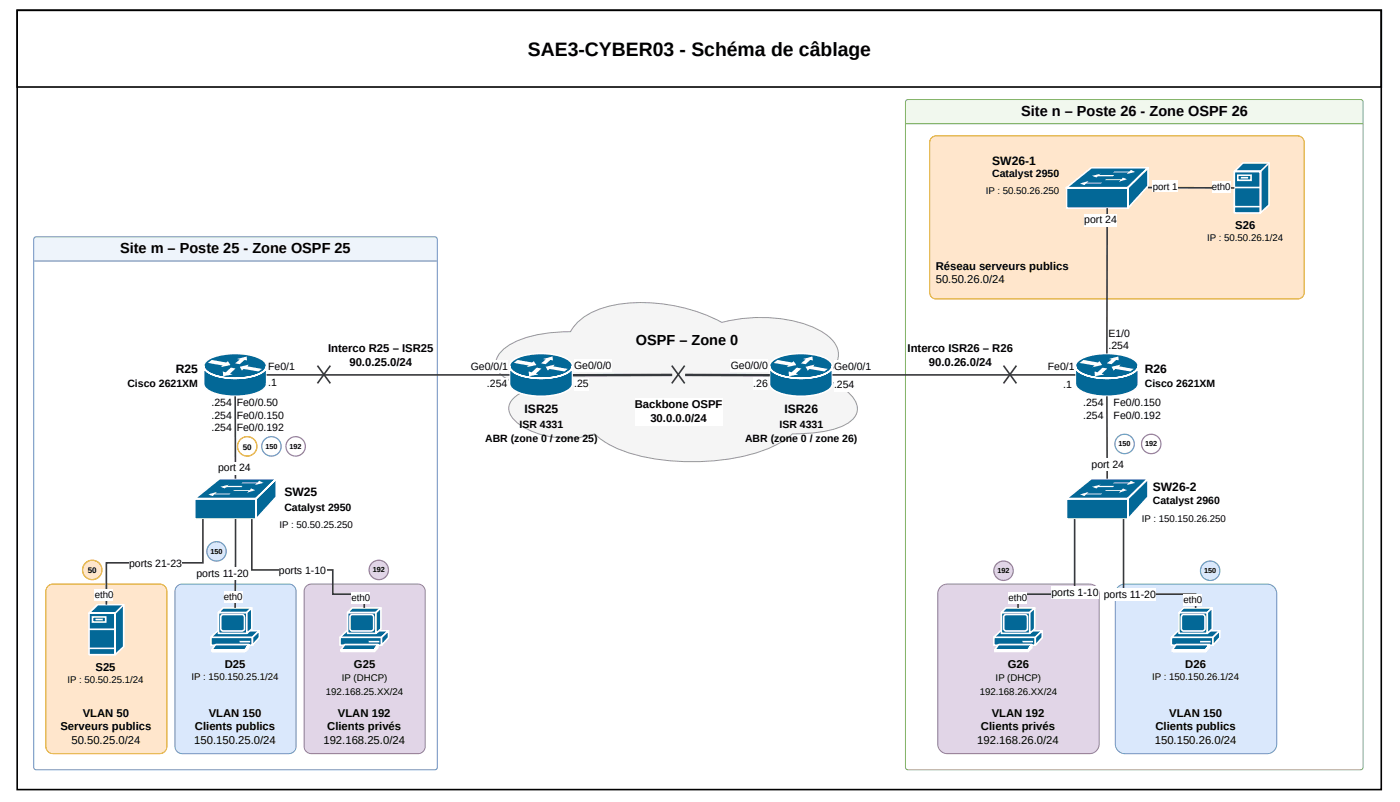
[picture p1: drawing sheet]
<svg xmlns="http://www.w3.org/2000/svg" width="430mm" height="246mm" viewBox="0 0 430 246" stroke-linecap="round" stroke-linejoin="round" font-family="sans-serif">
<path d="M5.3 3.2h419v239.2h-419zM5.3 3.2h419v23.5h-419z" fill="none" stroke="#000" stroke-width=".5"/>
<path d="M10.6 72.9l.7-.2h122.1a.79 .79 0 0 1 .9 .9v6.5h-123.9v-6.5z" fill="#eef4fb"/>
<path d="M10.4 80.1v-6.5a.79 .79 0 0 1 .9-.9h122.1a.79 .79 0 0 1 .9 .9v6.5M10.4 80.1v155.3a.79 .79 0 0 0 .9 .9h122.1a.79 .79 0 0 0 .9-.9v-155.3M10.4 80.1h123.9" fill="none" stroke="#6c8ebf" stroke-width=".31"/>
<path d="M62.5 112.3v3.2a4.3 4.3 0 0 0 .9 4 17.7 17.7 0 0 0 12.9 1.8l2.3-.6a4 4 0 0 0 3.3-2.8v-5.6a4 4 0 0 1-3.3 2.9 20.4 20.4 0 0 1-14.5-.8 2.65 2.65 0 0 1-1.6-2.1zM63.4 110.7a2.05 2.05 0 0 0-.8 2.1 2.05 2.05 0 0 0 1.5 1.6 19.8 19.8 0 0 0 16.2 0 2.16 2.16 0 0 0 1.6-2.1 2.16 2.16 0 0 0-1.6-2 19.8 19.8 0 0 0-16.2 0z" fill="#036897"/>
<path d="M62.5 112.3a4 4 0 0 0 3.4 2.9 20.4 20.4 0 0 0 14.4-.8 2.65 2.65 0 0 0 1.6-2.1v5.6a4 4 0 0 1-3.3 2.8 20.4 20.4 0 0 1-14.5-.8 3.1 3.1 0 0 1-1.6-3.4zM63.4 110.7a17.7 17.7 0 0 1 12.9-1.8l2.3 .6a4 4 0 0 1 3.3 2.8 4 4 0 0 1-3.3 2.9 20.4 20.4 0 0 1-14.5-.8 2.08 2.08 0 0 1-1.5-1.6 2.08 2.08 0 0 1 .8-2.1z" fill="none" stroke="#fff" stroke-width=".5"/>
<path d="M63.9 111.4l1.1-.9 4.5 .8 .5-.4 .8 1.2-3 .6 .6-.5zM73.7 112.6l2.7-.7-.4 .6 4.4 .8-1 .7-4.6-.7-.5 .5zM72.7 110.2l3-.8 .2 1.2-.8-.1-1.4 1.3-1.5-.2 1.5-1.2zM68.4 114l.9 .3 1.6-1.4 1.4 .2-1.7 1.6 .8 .3-2.8 .5z" fill="#fff"/>
<path d="M59.8 153.1v6.2h18.9v-6.2zM59.8 153.1l7.6-6.1h17.5l-6.3 6.1zM78.7 153.1v6.2l6.2-6.7v-5.6z" fill="#036897"/>
<path d="M59.8 153.1h18.9v6.2h-18.9zM59.8 153.1l7.6-6.1h17.5l-6.3 6.1zM78.7 153.1l6.2-6.1v5.6l-6.2 6.7z" fill="none" stroke="#fff" stroke-width=".5"/>
<path d="M64 151.8l2.6-.8-.5 .5h4.7l-.4 .3h-4.5l-.6 .5zM67.7 149.4l2.6-.6-.5 .4h4.7l-.4 .4h-4.6l-.5 .4zM71.6 150.7l.4-.2h4.7l.4-.5 1.3 .5-2.5 .8 .4-.6zM74.1 148.4l.4-.3h4.6l.5-.5 1.3 .7-2.6 .6 .5-.5z" fill="#fff"/>
<path d="M14.7 180l.8-.5 .8-.2h32.7a2.23 2.23 0 0 1 2.3 2.2v47.6a2.23 2.23 0 0 1-2.3 2.3h-32.7a2.23 2.23 0 0 1-2.2-2.3v-47.6l.1-.8z" fill="#ffe6cc"/>
<path d="M14.7 180l.8-.5 .8-.2h32.7a2.23 2.23 0 0 1 2.3 2.2v47.6a2.23 2.23 0 0 1-2.3 2.3h-32.7a2.23 2.23 0 0 1-2.2-2.3v-47.6l.1-.8z" fill="none" stroke="#d79b00" stroke-width=".31"/>
<path d="M27.3 188.2v12.8h8.1v-12.8zM27.3 188.2h8.1v12.8l2.6-2.5v-12.9h-8z" fill="#036897"/>
<path d="M27.3 188.2h8.1v12.8h-8.1zM27.3 188.2l2.7-2.6h8v12.9l-2.6 2.5v-12.8zM27.3 193.2h8.1M27.3 199h8.1M28.4 189.4h4.1v1.6h-4.1zM29.3 190.2h2.3M38 185.6l-2.6 2.6" fill="none" stroke="#fff" stroke-width=".5"/>
<path d="M54.4 180l.7-.5 .9-.2h32.7a2.23 2.23 0 0 1 2.2 2.2v47.6a2.23 2.23 0 0 1-2.2 2.3h-32.7a2.23 2.23 0 0 1-2.3-2.3v-47.6l.2-.8z" fill="#dae8fc"/>
<path d="M54.4 180l.7-.5 .9-.2h32.7a2.23 2.23 0 0 1 2.2 2.2v47.6a2.23 2.23 0 0 1-2.2 2.3h-32.7a2.23 2.23 0 0 1-2.3-2.3v-47.6l.2-.8z" fill="none" stroke="#6c8ebf" stroke-width=".31"/>
<path d="M64.8 195.6h12.7v2.5h-12.7z" fill="#036897"/>
<path d="M64.8 195.6h12.7v2.5h-12.7zM73.6 197h3.2" fill="none" stroke="#fff" stroke-width=".5"/>
<path d="M64.8 195.6l2.1-2h12.8l-2.2 2z" fill="#036897"/>
<path d="M64.8 195.6l2.1-2h12.8l-2.2 2z" fill="none" stroke="#fff" stroke-width=".5"/>
<path d="M77.5 195.6v2.5l2.2-2.4v-2.1zM76.4 197.9v1l-1.1 1.1v-.5zM65.1 199.5h10.2v.5h-10.2zM66.2 197.9h10.2l-1.1 1.6h-10.2zM67.1 188v6.4h8.7v-6.4z" fill="#036897"/>
<path d="M65.1 199.5h10.2v.5h-10.2zM66.2 197.9h10.2l-1.1 1.6h-10.2zM67.1 188h8.7v6.4h-8.7zM68.1 188.8l5-.1a1.61 1.61 0 0 1 2 .6v2.6a1.36 1.36 0 0 1-.4 1.7l-5.7 .1a.9 .9 0 0 1-1.2-.6v-3.6zM76.4 197.9v1l-1.1 1.1v-.5zM77.5 195.6l2.2-2v2.1l-2.2 2.4z" fill="none" stroke="#fff" stroke-width=".5"/>
<path d="M68.5 186.6h8.8l-1.5 1.4h-8.7z" fill="#036897"/>
<path d="M68.5 186.6h8.8l-1.5 1.4h-8.7z" fill="none" stroke="#fff" stroke-width=".5"/>
<path d="M75.8 188l1.5-1.4v6.5l-1.5 1.3z" fill="#036897"/>
<path d="M75.8 188l1.5-1.4v6.5l-1.5 1.3z" fill="none" stroke="#fff" stroke-width=".5"/>
<path d="M94.1 180l.7-.5 .8-.2h32.8a2.23 2.23 0 0 1 2.2 2.2v47.6a2.23 2.23 0 0 1-2.2 2.3h-32.8a2.23 2.23 0 0 1-2.2-2.3v-47.6l.2-.8z" fill="#e1d5e7"/>
<path d="M94.1 180l.7-.5 .8-.2h32.8a2.23 2.23 0 0 1 2.2 2.2v47.6a2.23 2.23 0 0 1-2.2 2.3h-32.8a2.23 2.23 0 0 1-2.2-2.3v-47.6l.2-.8z" fill="none" stroke="#9673a6" stroke-width=".31"/>
<path d="M104.4 195.6h12.8v2.5h-12.8z" fill="#036897"/>
<path d="M104.4 195.6h12.8v2.5h-12.8zM113.3 197h3.2" fill="none" stroke="#fff" stroke-width=".5"/>
<path d="M104.4 195.6l2.2-2h12.7l-2.1 2z" fill="#036897"/>
<path d="M104.4 195.6l2.2-2h12.7l-2.1 2z" fill="none" stroke="#fff" stroke-width=".5"/>
<path d="M117.2 195.6v2.5l2.1-2.4v-2.1zM116.1 197.9v1l-1.1 1.1v-.5zM104.8 199.5h10.2v.5h-10.2zM105.9 197.9h10.2l-1.1 1.6h-10.2zM106.8 188v6.4h8.7v-6.4z" fill="#036897"/>
<path d="M104.8 199.5h10.2v.5h-10.2zM105.9 197.9h10.2l-1.1 1.6h-10.2zM106.8 188h8.7v6.4h-8.7zM107.8 188.8l5-.1a1.61 1.61 0 0 1 2 .6v2.6a1.36 1.36 0 0 1-.4 1.7l-5.8 .1a.9 .9 0 0 1-1.1-.6v-3.6zM116.1 197.9v1l-1.1 1.1v-.5zM117.2 195.6l2.1-2v2.1l-2.1 2.4z" fill="none" stroke="#fff" stroke-width=".5"/>
<path d="M108.2 186.6h8.8l-1.5 1.4h-8.7z" fill="#036897"/>
<path d="M108.2 186.6h8.8l-1.5 1.4h-8.7z" fill="none" stroke="#fff" stroke-width=".5"/>
<path d="M115.5 188l1.5-1.4v6.5l-1.5 1.3z" fill="#036897"/>
<path d="M115.5 188l1.5-1.4v6.5l-1.5 1.3z" fill="none" stroke="#fff" stroke-width=".5"/>
<path d="M72.2 121.7l.1 25.3" fill="none" stroke="#36393d" stroke-width=".5"/>
<g fill="#fff">
<path d="M72.7 121.7h14.6v11.6h-14.6z"/>
<path d="M67 141.7h9.9v4h-9.9z"/>
</g>
<path d="M62.3 159.3v13.5h-29.6v12.8" fill="none" stroke="#36393d" stroke-width=".5"/>
<g fill="#fff">
<path d="M39.7 171h16.2v3.7h-16.2z"/>
<path d="M29.1 180.9h5.7v3.5h-5.7z"/>
</g>
<path d="M72.3 159.3l-.1 27.3" fill="none" stroke="#36393d" stroke-width=".5"/>
<g fill="#fff">
<path d="M60.3 174.2h16.1v3.7h-16.1z"/>
<path d="M68.7 181.4h5.7v3.5h-5.7z"/>
</g>
<path d="M77.3 159.3v15.7h24.9v7.4h9.7v4.2" fill="none" stroke="#36393d" stroke-width=".5"/>
<g fill="#fff">
<path d="M85.6 173.2h14.6v3.8h-14.6z"/>
<path d="M107.9 181.9h5.7v3.5h-5.7z"/>
</g>
<circle cx="66.5" cy="169.3" r="2.98" fill="#dae8fc"/>
<circle cx="66.5" cy="169.3" r="2.98" fill="none" stroke="#6c8ebf" stroke-width=".37"/>
<circle cx="75.9" cy="137" r="2.98" fill="#fff"/>
<circle cx="75.9" cy="137" r="2.98" fill="none" stroke="#d79b00" stroke-width=".37"/>
<circle cx="83.4" cy="137" r="2.98" fill="#fff"/>
<circle cx="83.4" cy="137" r="2.98" fill="none" stroke="#6c8ebf" stroke-width=".37"/>
<circle cx="90.8" cy="137" r="2.98" fill="#fff"/>
<circle cx="90.8" cy="137" r="2.98" fill="none" stroke="#9673a6" stroke-width=".37"/>
<circle cx="28.3" cy="175" r="2.98" fill="#ffe6cc"/>
<circle cx="28.3" cy="175" r="2.98" fill="none" stroke="#d79b00" stroke-width=".37"/>
<circle cx="116.3" cy="175" r="2.98" fill="#e1d5e7"/>
<circle cx="116.3" cy="175" r="2.98" fill="none" stroke="#9673a6" stroke-width=".37"/>
<path d="M154.5 107.4a26.4 26.4 0 0 1 14.9-5.3l5.8-.3a17.8 17.8 0 0 1 12.1-7.8 51.8 51.8 0 0 1 34.4 5 44.4 44.4 0 0 1 29.5 2.1 10.6 10.6 0 0 1 6.3 6.7 7.3 7.3 0 0 1-3.1 6.9l-1.7 1.4a19.9 19.9 0 0 1 9.8 6.6 4.7 4.7 0 0 1-1.4 6.8 23.2 23.2 0 0 1-11.5 3.4l-6.2 .3a37.3 37.3 0 0 1-18.8 7.6 68.7 68.7 0 0 1-34.4-2.9 22.4 22.4 0 0 1-7.5-4.7 26.9 26.9 0 0 1-24-3.5 4.7 4.7 0 0 1-1.3-7.1 14.8 14.8 0 0 1 6.7-3.7 18.6 18.6 0 0 1-10.1-3.8 4.8 4.8 0 0 1 .5-7.7z" fill="#f5f5f5"/>
<path d="M154.5 107.4a26.4 26.4 0 0 1 14.9-5.3l5.8-.3a17.8 17.8 0 0 1 12.1-7.8 51.8 51.8 0 0 1 34.4 5 44.4 44.4 0 0 1 29.5 2.1 10.6 10.6 0 0 1 6.3 6.7 7.3 7.3 0 0 1-3.1 6.9l-1.7 1.4a19.9 19.9 0 0 1 9.8 6.6 4.7 4.7 0 0 1-1.4 6.8 23.2 23.2 0 0 1-11.5 3.4l-6.2 .3a37.3 37.3 0 0 1-18.8 7.6 68.7 68.7 0 0 1-34.4-2.9 22.4 22.4 0 0 1-7.5-4.7 26.9 26.9 0 0 1-24-3.5 4.7 4.7 0 0 1-1.3-7.1 14.8 14.8 0 0 1 6.7-3.7 18.6 18.6 0 0 1-10.1-3.8 4.8 4.8 0 0 1 .5-7.7z" fill="none" stroke="#999" stroke-width=".31"/>
<path d="M156.5 112.3v3.2a4.3 4.3 0 0 0 .9 4 17.7 17.7 0 0 0 12.9 1.8l2.2-.6a4 4 0 0 0 3.3-2.8v-5.6a4 4 0 0 1-3.3 2.9 20.4 20.4 0 0 1-14.4-.8 2.65 2.65 0 0 1-1.6-2.1zM157.4 110.7a2.05 2.05 0 0 0-.9 2.1 2.05 2.05 0 0 0 1.6 1.6 19.8 19.8 0 0 0 16.2 0 2.16 2.16 0 0 0 1.5-2.1 2.16 2.16 0 0 0-1.5-2 19.8 19.8 0 0 0-16.2 0z" fill="#036897"/>
<path d="M156.5 112.3a4 4 0 0 0 3.3 2.9 20.4 20.4 0 0 0 14.5-.8 2.65 2.65 0 0 0 1.5-2.1v5.6a4 4 0 0 1-3.3 2.8 20.4 20.4 0 0 1-14.4-.8 3.1 3.1 0 0 1-1.6-3.4zM157.4 110.7a17.7 17.7 0 0 1 12.9-1.8l2.2 .6a4 4 0 0 1 3.3 2.8 4 4 0 0 1-3.3 2.9 20.4 20.4 0 0 1-14.4-.8 2.08 2.08 0 0 1-1.5-1.6 2.08 2.08 0 0 1 .8-2.1z" fill="none" stroke="#fff" stroke-width=".5"/>
<path d="M157.8 111.4l1.2-.9 4.4 .8 .6-.4 .7 1.2-3 .6 .7-.5zM167.6 112.6l2.8-.7-.4 .6 4.4 .8-1 .7-4.6-.7-.5 .5zM166.7 110.2l3-.8 .1 1.2-.7-.1-1.5 1.3-1.4-.2 1.4-1.2zM162.4 114l.9 .3 1.6-1.4 1.4 .2-1.7 1.6 .8 .3-2.9 .5z" fill="#fff"/>
<path d="M236.3 112.3v3.2a4.3 4.3 0 0 0 .9 4 17.7 17.7 0 0 0 12.9 1.8l2.3-.6a4 4 0 0 0 3.3-2.8v-5.6a4 4 0 0 1-3.3 2.9 20.4 20.4 0 0 1-14.5-.8 2.65 2.65 0 0 1-1.6-2.1zM237.2 110.7a2.05 2.05 0 0 0-.8 2.1 2.05 2.05 0 0 0 1.5 1.6 19.8 19.8 0 0 0 16.2 0 2.16 2.16 0 0 0 1.6-2.1 2.16 2.16 0 0 0-1.6-2 19.8 19.8 0 0 0-16.2 0z" fill="#036897"/>
<path d="M236.3 112.3a4 4 0 0 0 3.4 2.9 20.4 20.4 0 0 0 14.4-.8 2.65 2.65 0 0 0 1.6-2.1v5.6a4 4 0 0 1-3.3 2.8 20.4 20.4 0 0 1-14.5-.8 3.1 3.1 0 0 1-1.6-3.4zM237.2 110.7a17.7 17.7 0 0 1 12.9-1.8l2.3 .6a4 4 0 0 1 3.3 2.8 4 4 0 0 1-3.3 2.9 20.4 20.4 0 0 1-14.5-.8 2.08 2.08 0 0 1-1.5-1.6 2.08 2.08 0 0 1 .8-2.1z" fill="none" stroke="#fff" stroke-width=".5"/>
<path d="M237.6 111.4l1.2-.9 4.5 .8 .5-.4 .8 1.2-3 .6 .6-.5zM247.4 112.6l2.8-.7-.4 .6 4.4 .8-1 .7-4.6-.7-.5 .5zM246.5 110.2l3-.8 .2 1.2-.8-.1-1.5 1.3-1.4-.2 1.4-1.2zM242.2 114l.9 .3 1.6-1.4 1.4 .2-1.7 1.6 .8 .3-2.8 .5z" fill="#fff"/>
<path d="M278.3 30.8l.7-.2h138.8a.79 .79 0 0 1 .9 .8v6.6h-140.6v-6.6z" fill="#f1f8ee"/>
<path d="M278.1 38v-6.6a.79 .79 0 0 1 .9-.8h138.8a.79 .79 0 0 1 .9 .8v6.6M278.1 38v197.4a.79 .79 0 0 0 .9 .9h138.8a.79 .79 0 0 0 .9-.9v-197.4M278.1 38h140.6" fill="none" stroke="#82b366" stroke-width=".31"/>
<path d="M286.1 42.3l1.5-.6h111a2 2 0 0 1 2 2v46.1a2 2 0 0 1-2 2h-111a2 2 0 0 1-2-2v-46.1z" fill="#ffe6cc"/>
<path d="M286.1 42.3l1.5-.6h111a2 2 0 0 1 2 2v46.1a2 2 0 0 1-2 2h-111a2 2 0 0 1-2-2v-46.1z" fill="none" stroke="#d79b00" stroke-width=".31"/>
<path d="M327.6 57.6v6.3h18.9v-6.3zM327.6 57.6l7.6-6.1h17.4l-6.3 6.1zM346.5 57.6v6.3l6.1-6.8v-5.6z" fill="#036897"/>
<path d="M327.6 57.6h18.9v6.3h-18.9zM327.6 57.6l7.6-6.1h17.4l-6.3 6.1zM346.5 57.6l6.1-6.1v5.6l-6.1 6.8z" fill="none" stroke="#fff" stroke-width=".5"/>
<path d="M331.8 56.3l2.6-.8-.5 .6h4.7l-.4 .2h-4.6l-.5 .6zM335.4 54l2.7-.7-.6 .4h4.8l-.4 .4h-4.6l-.5 .4zM339.4 55.3l.4-.3h4.7l.4-.5 1.3 .5-2.5 .8 .4-.5zM341.9 52.9l.4-.2h4.5l.6-.5 1.3 .6-2.6 .7 .5-.6z" fill="#fff"/>
<path d="M379.1 52.6v12.8h8.1v-12.8zM379.1 52.6h8.1v12.8l2.6-2.5v-12.9h-8z" fill="#036897"/>
<path d="M379.1 52.6h8.1v12.8h-8.1zM379.1 52.6l2.7-2.6h8v12.9l-2.6 2.5v-12.8zM379.1 57.6h8.1M380.2 53.8h4.1v1.6h-4.1zM381.1 54.6h2.3M389.8 50l-2.6 2.6M379.1 63.4h8.1" fill="none" stroke="#fff" stroke-width=".5"/>
<path d="M352.6 57.6l26.5 .1" fill="none" stroke="#36393d" stroke-width=".5"/>
<g fill="#fff">
<path d="M354.1 55.5h7.7v3.4h-7.7z"/>
<path d="M372.2 55.7h5.7v3.5h-5.7z"/>
</g>
<path d="M330.3 112.3v3.2a4.3 4.3 0 0 0 .9 4 17.7 17.7 0 0 0 12.9 1.8l2.2-.6a4 4 0 0 0 3.3-2.8v-5.6a4 4 0 0 1-3.3 2.9 20.4 20.4 0 0 1-14.4-.8 2.65 2.65 0 0 1-1.6-2.1zM331.2 110.7a2.05 2.05 0 0 0-.9 2.1 2.05 2.05 0 0 0 1.6 1.6 19.8 19.8 0 0 0 16.2 0 2.16 2.16 0 0 0 1.5-2.1 2.16 2.16 0 0 0-1.5-2 19.8 19.8 0 0 0-16.2 0z" fill="#036897"/>
<path d="M330.3 112.3a4 4 0 0 0 3.3 2.9 20.4 20.4 0 0 0 14.5-.8 2.65 2.65 0 0 0 1.5-2.1v5.6a4 4 0 0 1-3.3 2.8 20.4 20.4 0 0 1-14.4-.8 3.1 3.1 0 0 1-1.6-3.4zM331.2 110.7a17.7 17.7 0 0 1 12.9-1.8l2.2 .6a4 4 0 0 1 3.3 2.8 4 4 0 0 1-3.3 2.9 20.4 20.4 0 0 1-14.4-.8 2.08 2.08 0 0 1-1.5-1.6 2.08 2.08 0 0 1 .8-2.1z" fill="none" stroke="#fff" stroke-width=".5"/>
<path d="M331.6 111.4l1.2-.9 4.4 .8 .6-.4 .7 1.2-3 .6 .7-.5zM341.4 112.6l2.8-.7-.4 .6 4.4 .8-1 .7-4.6-.7-.5 .5zM340.5 110.2l3-.8 .1 1.2-.7-.1-1.5 1.3-1.4-.2 1.4-1.2zM336.2 114l.9 .3 1.6-1.4 1.4 .2-1.7 1.6 .8 .3-2.9 .5z" fill="#fff"/>
<path d="M327.6 153.1v6.2h18.9v-6.2zM327.6 153.1l7.6-6.1h17.4l-6.3 6.1zM346.5 153.1v6.2l6.1-6.7v-5.6z" fill="#036897"/>
<path d="M327.6 153.1h18.9v6.2h-18.9zM327.6 153.1l7.6-6.1h17.4l-6.3 6.1zM346.5 153.1l6.1-6.1v5.6l-6.1 6.7z" fill="none" stroke="#fff" stroke-width=".5"/>
<path d="M331.8 151.8l2.6-.8-.5 .5h4.7l-.4 .3h-4.6l-.5 .5zM335.4 149.4l2.7-.6-.6 .4h4.8l-.4 .4h-4.6l-.5 .4zM339.4 150.7l.4-.2h4.7l.4-.5 1.3 .5-2.5 .8 .4-.6zM341.9 148.4l.4-.3h4.5l.6-.5 1.3 .7-2.6 .6 .5-.5z" fill="#fff"/>
<path d="M288.9 180.2l1-.7 1.1-.2h43.6a2.98 2.98 0 0 1 3 3v46.1a2.98 2.98 0 0 1-3 3h-43.6a2.98 2.98 0 0 1-3-3v-46.1l.3-1.2z" fill="#e1d5e7"/>
<path d="M288.9 180.2l1-.7 1.1-.2h43.6a2.98 2.98 0 0 1 3 3v46.1a2.98 2.98 0 0 1-3 3h-43.6a2.98 2.98 0 0 1-3-3v-46.1l.3-1.2z" fill="none" stroke="#9673a6" stroke-width=".31"/>
<path d="M305.3 195.6h12.7v2.5h-12.7z" fill="#036897"/>
<path d="M305.3 195.6h12.7v2.5h-12.7zM314.1 197h3.2" fill="none" stroke="#fff" stroke-width=".5"/>
<path d="M305.3 195.6l2.1-2h12.7l-2.1 2z" fill="#036897"/>
<path d="M305.3 195.6l2.1-2h12.7l-2.1 2z" fill="none" stroke="#fff" stroke-width=".5"/>
<path d="M318 195.6v2.5l2.1-2.4v-2.1zM316.9 197.9v1l-1.1 1.1v-.5zM305.6 199.5h10.2v.5h-10.2zM306.7 197.9h10.2l-1.1 1.6h-10.2zM307.6 188v6.4h8.7v-6.4z" fill="#036897"/>
<path d="M305.6 199.5h10.2v.5h-10.2zM306.7 197.9h10.2l-1.1 1.6h-10.2zM307.6 188h8.7v6.4h-8.7zM308.6 188.8l5-.1a1.61 1.61 0 0 1 2 .6v2.6a1.36 1.36 0 0 1-.4 1.7l-5.8 .1a.9 .9 0 0 1-1.1-.6v-3.6zM316.9 197.9v1l-1.1 1.1v-.5zM318 195.6l2.1-2v2.1l-2.1 2.4z" fill="none" stroke="#fff" stroke-width=".5"/>
<path d="M309 186.6h8.8l-1.5 1.4h-8.7z" fill="#036897"/>
<path d="M309 186.6h8.8l-1.5 1.4h-8.7z" fill="none" stroke="#fff" stroke-width=".5"/>
<path d="M316.3 188l1.5-1.4v6.5l-1.5 1.3z" fill="#036897"/>
<path d="M316.3 188l1.5-1.4v6.5l-1.5 1.3z" fill="none" stroke="#fff" stroke-width=".5"/>
<path d="M343.4 180.2l1-.7 1.2-.2h43.6a2.98 2.98 0 0 1 3 3v46.1a2.98 2.98 0 0 1-3 3h-43.6a2.98 2.98 0 0 1-3-3v-46.1l.2-1.2z" fill="#dae8fc"/>
<path d="M343.4 180.2l1-.7 1.2-.2h43.6a2.98 2.98 0 0 1 3 3v46.1a2.98 2.98 0 0 1-3 3h-43.6a2.98 2.98 0 0 1-3-3v-46.1l.2-1.2z" fill="none" stroke="#6c8ebf" stroke-width=".31"/>
<path d="M359.8 195.6h12.8v2.5h-12.8z" fill="#036897"/>
<path d="M359.8 195.6h12.8v2.5h-12.8zM368.6 197h3.2" fill="none" stroke="#fff" stroke-width=".5"/>
<path d="M359.8 195.6l2.1-2h12.8l-2.1 2z" fill="#036897"/>
<path d="M359.8 195.6l2.1-2h12.8l-2.1 2z" fill="none" stroke="#fff" stroke-width=".5"/>
<path d="M372.6 195.6v2.5l2.1-2.4v-2.1zM371.4 197.9v1l-1.1 1.1v-.5zM360.1 199.5h10.2v.5h-10.2zM361.2 197.9h10.2l-1.1 1.6h-10.2zM362.1 188v6.4h8.7v-6.4z" fill="#036897"/>
<path d="M360.1 199.5h10.2v.5h-10.2zM361.2 197.9h10.2l-1.1 1.6h-10.2zM362.1 188h8.7v6.4h-8.7zM363.1 188.8l5-.1a1.61 1.61 0 0 1 2 .6v2.6a1.36 1.36 0 0 1-.3 1.7l-5.8 .1a.9 .9 0 0 1-1.2-.6v-3.6zM371.4 197.9v1l-1.1 1.1v-.5zM372.6 195.6l2.1-2v2.1l-2.1 2.4z" fill="none" stroke="#fff" stroke-width=".5"/>
<path d="M363.6 186.6h8.8l-1.6 1.4h-8.7z" fill="#036897"/>
<path d="M363.6 186.6h8.8l-1.6 1.4h-8.7z" fill="none" stroke="#fff" stroke-width=".5"/>
<path d="M370.8 188l1.6-1.4v6.5l-1.6 1.3z" fill="#036897"/>
<path d="M370.8 188l1.6-1.4v6.5l-1.6 1.3z" fill="none" stroke="#fff" stroke-width=".5"/>
<path d="M340.1 63.9l-.1 44.6" fill="none" stroke="#36393d" stroke-width=".5"/>
<g fill="#fff">
<path d="M340.5 100.3h6.7v7.7h-6.7z"/>
<path d="M333 65.6h9.9v4h-9.9z"/>
</g>
<path d="M340 121.7l.1 25.3" fill="none" stroke="#36393d" stroke-width=".5"/>
<g fill="#fff">
<path d="M342 121.7h14.6v7.7h-14.6z"/>
<path d="M335.3 140.8h9.9v3.9h-9.9z"/>
<path d="M332.8 121.7h6.2v7.7h-6.2z"/>
<path d="M65 121.7h6.2v11.6h-6.2z"/>
</g>
<path d="M330.1 159.3v23.1h-17.4v4.2" fill="none" stroke="#36393d" stroke-width=".5"/>
<g fill="#fff">
<path d="M322.9 179.9h14.6v3.7h-14.6z"/>
<path d="M309.7 181.9h5.7v3.5h-5.7z"/>
</g>
<path d="M345.1 159.3v23.1h22.1v4.2" fill="none" stroke="#36393d" stroke-width=".5"/>
<g fill="#fff">
<path d="M339 180.7h16.1v3.7h-16.1z"/>
<path d="M363.5 182.4h5.7v3.5h-5.7z"/>
</g>
<circle cx="308.2" cy="175.2" r="2.98" fill="#e1d5e7"/>
<circle cx="308.2" cy="175.2" r="2.98" fill="none" stroke="#9673a6" stroke-width=".37"/>
<circle cx="371.7" cy="175.2" r="2.98" fill="#dae8fc"/>
<circle cx="371.7" cy="175.2" r="2.98" fill="none" stroke="#6c8ebf" stroke-width=".37"/>
<circle cx="353.6" cy="136.3" r="2.98" fill="#fff"/>
<circle cx="353.6" cy="136.3" r="2.98" fill="none" stroke="#9673a6" stroke-width=".37"/>
<circle cx="345.4" cy="136.3" r="2.98" fill="#fff"/>
<circle cx="345.4" cy="136.3" r="2.98" fill="none" stroke="#6c8ebf" stroke-width=".37"/>
<path d="M81.9 115.1h74.6" fill="none" stroke="#36393d" stroke-width=".5"/>
<g fill="#fff">
<path d="M100.7 104.8h32.5v8.4h-32.5z"/>
<path d="M82.4 110.5h8.2v4h-8.2z"/>
<path d="M82.4 115.5h2.7v3.9h-2.7z"/>
<path d="M144.6 110.5h11.4v4h-11.4z"/>
<path d="M149.6 116h6.2v3.9h-6.2z"/>
</g>
<path d="M210.4 115.1l26.1 .1" fill="none" stroke="#36393d" stroke-width=".74" stroke-linecap="butt"/>
<g fill="#fff">
<path d="M194.9 122.2h27.1v8.4h-27.1z"/>
<path d="M224.4 110.3h11.4v3.9h-11.4z"/>
<path d="M231.4 115.7h4.4v4h-4.4z"/>
</g>
<path d="M255.7 115.1h74.6" fill="none" stroke="#36393d" stroke-width=".5"/>
<g fill="#fff">
<path d="M278.7 104.8h32.5v8.4h-32.5z"/>
<path d="M256.2 110.5h11.4v4h-11.4z"/>
<path d="M256.2 116.2h6.2v4h-6.2z"/>
<path d="M321.9 110.5h8.2v4h-8.2z"/>
<path d="M326.6 116.2h2.7v4h-2.7z"/>
</g>
<path d="M97.5 112.2l4 5.5M101.5 112.2l-4 5.5M308.2 112.2l4 5.5M312.2 112.2l-4 5.5" fill="none" stroke="#36393d" stroke-width=".5"/>
<path d="M206.5 115.1l-30.5 .1" fill="none" stroke="#36393d" stroke-width=".74" stroke-linecap="butt"/>
<g fill="#fff">
<path d="M176.3 110.3h11.4v3.9h-11.4z"/>
<path d="M176.3 116h4.5v3.9h-4.5z"/>
</g>
<path d="M206.3 112.2l4 5.5M210.3 112.2l-4 5.5" fill="none" stroke="#36393d" stroke-width=".5"/>
<text font-size="6" x="162.2" y="17">SAE3-CYBER03 - Schéma de câblage</text>
<g font-size="4.5">
<text x="313.7" y="35.6">Site n – Poste 26 - Zone OSPF 26</text>
<text x="36.9" y="77.8">Site m – Poste 25 - Zone OSPF 25</text>
<text x="195.3" y="106">OSPF – Zone 0</text>
</g>
<g font-size="3.7">
<text x="304.8" y="50.5">SW26-1</text>
<text x="54" y="114.5">R25</text>
<text x="351.6" y="114.5">R26</text>
<text x="161.1" y="126.9">ISR25</text>
<text x="241" y="126.9">ISR26</text>
<text x="87.3" y="152.4">SW25</text>
<text x="354.1" y="150.7">SW26-2</text>
</g>
<g font-size="3.5">
<text x="379.4" y="70.3">S26</text>
<text x="287.4" y="82.7">Réseau serveurs publics</text>
<text x="287.4" y="87">50.50.26.0/24</text>
<text x="100.8" y="108">Interco R25 – ISR25</text>
<text x="107.3" y="112.2">90.0.25.0/24</text>
<text x="278.8" y="108">Interco ISR26 – R26</text>
<text x="285.3" y="112.2">90.0.26.0/24</text>
<text x="195" y="125.4">Backbone OSPF</text>
<text x="199.8" y="129.6">30.0.0.0/24</text>
<text x="29.3" y="206">S25</text>
<text x="69" y="205">D25</text>
<text x="108.7" y="205">G25</text>
<text x="309.5" y="205">G26</text>
<text x="364.1" y="205">D26</text>
<text x="25.4" y="220.1">VLAN 50</text>
<text x="64.1" y="220.1">VLAN 150</text>
<text x="103.8" y="220.1">VLAN 192</text>
<text x="304.6" y="220.1">VLAN 192</text>
<text x="359.1" y="220.1">VLAN 150</text>
<text x="18.6" y="224.1">Serveurs publics</text>
<text x="59.9" y="224.1">Clients publics</text>
<text x="100.5" y="224.1">Clients privés</text>
<text x="301.3" y="224.1">Clients privés</text>
<text x="354.9" y="224.1">Clients publics</text>
<text x="21.9" y="228.3">50.50.25.0/24</text>
<text x="59.7" y="228.3">150.150.25.0/24</text>
<text x="99.3" y="228.3">192.168.25.0/24</text>
<text x="300.2" y="228.3">192.168.26.0/24</text>
<text x="354.7" y="228.3">150.150.26.0/24</text>
</g>
<g font-size="3.2">
<text x="304.8" y="54.5">Catalyst 2950</text>
<text x="333" y="68.6">port 24</text>
<text x="340.5" y="103.3">E1/0</text>
<text x="340.5" y="107.3">.254</text>
<text x="82.4" y="113.5">Fe0/1</text>
<text x="144.6" y="113.5">Ge0/0/1</text>
<text x="176.3" y="113.2">Ge0/0/0</text>
<text x="224.4" y="113.2">Ge0/0/0</text>
<text x="256.2" y="113.5">Ge0/0/1</text>
<text x="321.9" y="113.5">Fe0/1</text>
<text x="39.1" y="118.9">Cisco 2621XM</text>
<text x="82.4" y="118.4">.1</text>
<text x="149.6" y="118.9">.254</text>
<text x="176.3" y="118.9">.25</text>
<text x="231.4" y="118.7">.26</text>
<text x="256.2" y="119.2">.254</text>
<text x="326.6" y="119.2">.1</text>
<text x="351.6" y="118.9">Cisco 2621XM</text>
<text x="65" y="124.6">.254</text>
<text x="72.7" y="124.6">Fe0/0.50</text>
<text x="332.7" y="124.6">.254</text>
<text x="342.1" y="124.6">Fe0/0.150</text>
<text x="65" y="128.6">.254</text>
<text x="72.7" y="128.6">Fe0/0.150</text>
<text x="159.6" y="131.3">ISR 4331</text>
<text x="239.4" y="131.3">ISR 4331</text>
<text x="332.7" y="128.6">.254</text>
<text x="342.1" y="128.6">Fe0/0.192</text>
<text x="65" y="132.3">.254</text>
<text x="72.7" y="132.3">Fe0/0.192</text>
<text x="149" y="135.8">ABR (zone 0 / zone 25)</text>
<text x="228.9" y="135.8">ABR (zone 0 / zone 26)</text>
<text x="335.3" y="143.7">port 24</text>
<text x="67" y="144.7">port 24</text>
<text x="354.1" y="154.6">Catalyst 2960</text>
<text x="87.3" y="156.9">Catalyst 2950</text>
<text x="39.6" y="174">ports 21-23</text>
<text x="60.3" y="177.2">ports 11-20</text>
<text x="85.7" y="176.2">ports 1-10</text>
<text x="322.9" y="182.9">ports 1-10</text>
<text x="339" y="183.6">ports 11-20</text>
</g>
<g font-size="3">
<text x="302.8" y="59.7">IP : 50.50.26.250</text>
<text x="354.1" y="58.2">port 1</text>
<text x="372.2" y="58.4">eth0</text>
<text x="370.8" y="74.1">IP : 50.50.26.1/24</text>
<text x="350.7" y="160.3">IP : 150.150.26.250</text>
<text x="85.8" y="162.1">IP : 50.50.25.250</text>
<text x="29.1" y="183.6">eth0</text>
<text x="68.7" y="184.1">eth0</text>
<text x="107.9" y="184.6">eth0</text>
<text x="309.7" y="184.6">eth0</text>
<text x="363.5" y="185.1">eth0</text>
<text x="20.7" y="209.7">IP : 50.50.25.1/24</text>
<text x="58.8" y="208.7">IP : 150.150.25.1/24</text>
<text x="105" y="209.2">IP (DHCP)</text>
<text x="305.8" y="209.2">IP (DHCP)</text>
<text x="353.9" y="208.7">IP : 150.150.26.1/24</text>
<text x="100.1" y="213.4">192.168.25.XX/24</text>
<text x="300.9" y="213.4">192.168.26.XX/24</text>
</g>
<g font-size="2.5">
<text x="74.6" y="138">50</text>
<text x="27" y="176">50</text>
</g>
<g font-size="2.2">
<text x="81.5" y="137.8">150</text>
<text x="88.9" y="137.8">192</text>
<text x="343.6" y="137">150</text>
<text x="351.7" y="137">192</text>
<text x="64.7" y="170">150</text>
<text x="114.5" y="175.7">192</text>
<text x="306.4" y="176">192</text>
<text x="369.8" y="176">150</text>
</g>
</svg>
